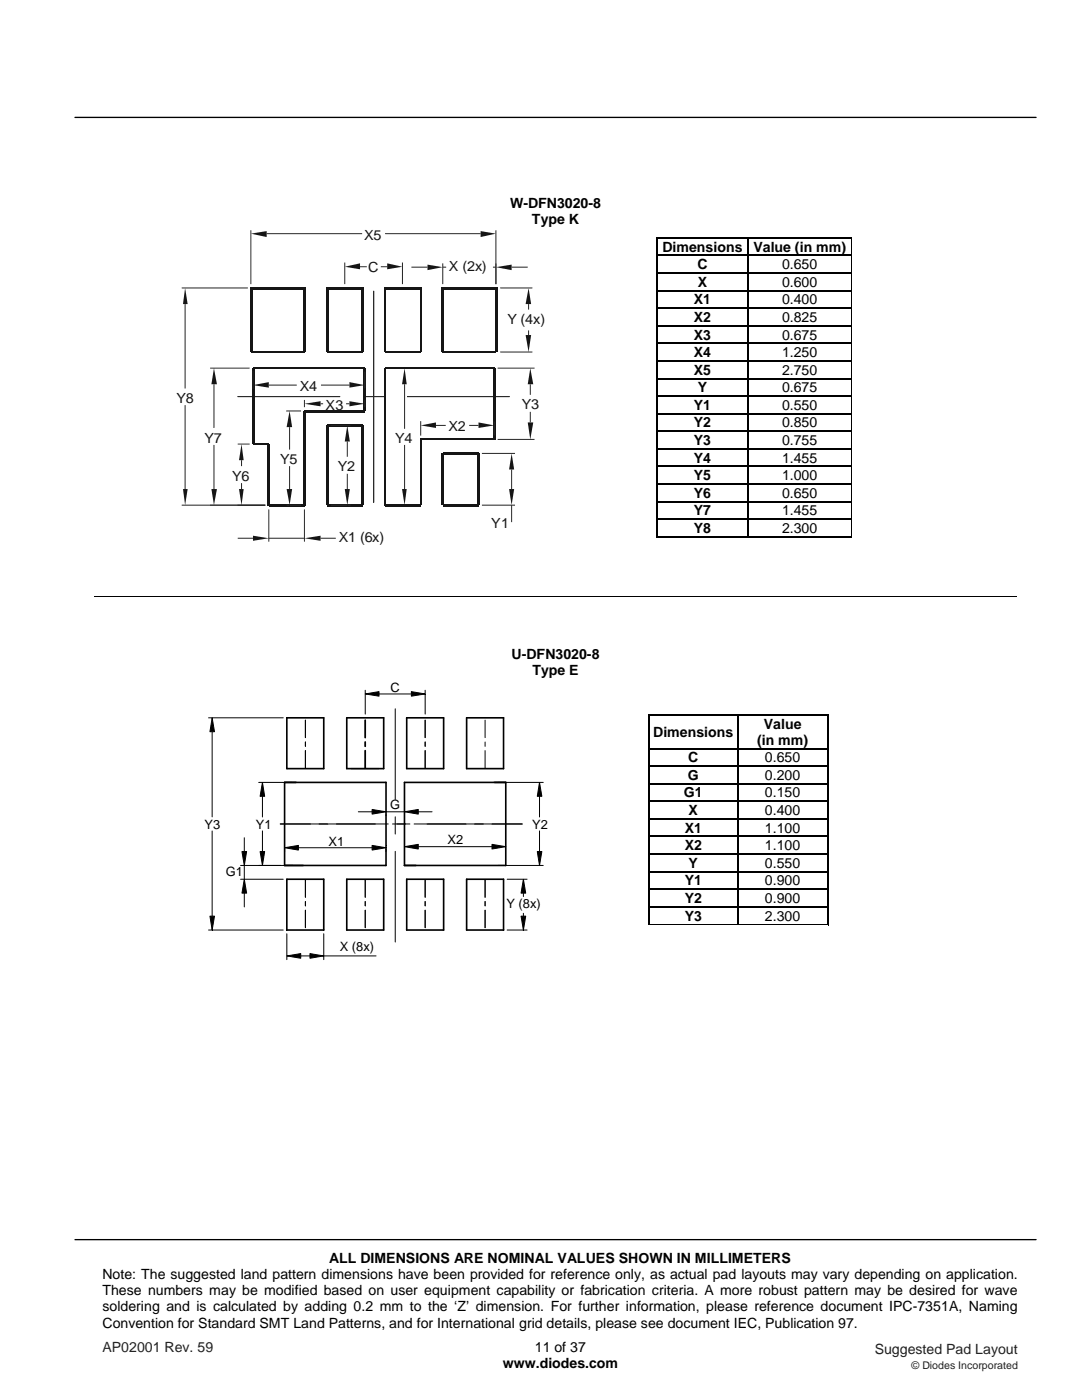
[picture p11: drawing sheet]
<svg xmlns="http://www.w3.org/2000/svg" width="216mm" height="279mm" viewBox="0 0 216 279" stroke-linecap="round" stroke-linejoin="round" font-family="sans-serif">
<path d="M15 23.4h191.7M15 247.4h191.7" fill="none" stroke="#000" stroke-width=".26"/>
<g fill="#000">
<path d="M131 47.3l.1 .3zM131 47.3l.2 .1zM131 50.8l.1 .3zM131 54.4l.1 .2zM131 57.9l.1 .2zM131.1 47.5l.1 .1zM131.1 50.8l.1 .3zM131.1 54.4l.1 .2zM131.1 57.9l.1 .2zM149.1 47.6h.3zM149.1 47.3l.3 .1zM149.1 47.5l.3 .1z"/>
<path d="M149.1 50.8h.3v.3h-.3zM149.1 54.4h.3v.2h-.3zM149.1 57.9h.3v.2h-.3zM169.8 47.3l.2 .1zM169.8 47.5l.1 .1zM169.8 50.8l.1 .3zM169.8 54.4l.1 .2zM169.8 57.9l.1 .2zM169.9 47.3l.1 .3zM169.9 50.8l.1 .3zM169.9 54.4l.1 .2zM169.9 57.9l.1 .2z"/>
<path d="M131 61.4l.1 .3zM131 64.9l.1 .3zM131 68.4l.1 .3zM131 71.9l.1 .3zM131 75.4l.1 .3zM131 78.9l.1 .3zM131.1 61.4l.1 .3zM131.1 64.9l.1 .3zM131.1 68.4l.1 .3zM131.1 71.9l.1 .3zM131.1 75.4l.1 .3zM131.1 78.9l.1 .3z"/>
<path d="M149.1 61.4h.3v.3h-.3zM149.1 64.9h.3v.3h-.3zM149.1 68.4h.3v.3h-.3zM149.1 71.9h.3v.3h-.3zM149.1 75.4h.3v.3h-.3zM149.1 78.9h.3v.3h-.3zM169.8 61.4l.1 .3zM169.8 64.9l.1 .3zM169.8 68.4l.1 .3zM169.8 71.9l.1 .3zM169.8 75.4l.1 .3zM169.8 78.9l.1 .3z"/>
<path d="M169.9 61.4l.1 .3zM169.9 64.9l.1 .3zM169.9 68.4l.1 .3zM169.9 71.9l.1 .3zM169.9 75.4l.1 .3zM169.9 78.9l.1 .3zM131 82.4l.1 .3zM131 86l.1 .2zM131 89.5l.1 .2zM131 93l.1 .2zM131 96.5l.1 .3zM131.1 82.4l.1 .3z"/>
<path d="M131.1 86l.1 .2zM131.1 89.5l.1 .2zM131.1 93l.1 .2zM131.1 96.5l.1 .3zM149.1 82.4h.3v.3h-.3zM149.1 86h.3v.2h-.3zM149.1 89.5h.3v.2h-.3zM149.1 93h.3v.2h-.3zM149.1 96.5h.3v.3h-.3zM169.8 82.4l.1 .3zM169.8 86l.1 .2zM169.8 89.5l.1 .2z"/>
<path d="M169.8 93l.1 .2zM169.8 96.5l.1 .3zM169.9 82.4l.1 .3zM169.9 86l.1 .2zM169.9 89.5l.1 .2zM169.9 93l.1 .2zM169.9 96.5l.1 .3zM131 100l.1 .3zM131 103.5l.1 .3zM131 107.2l.2 .1zM131.1 100l.1 .3zM131.1 103.5l.1 .3z"/>
<path d="M131.1 107l.1 .1zM149.1 100h.3v.3h-.3zM149.1 103.5h.3v.3h-.3zM169.8 100l.1 .3zM169.8 103.5l.1 .3zM169.8 107.2l.2 .1zM169.8 107l.1 .1zM169.9 100l.1 .3zM169.9 103.5l.1 .3zM169.9 107l.1 .3zM129.4 142.5l.1 .3zM129.4 142.5l.2 .1z"/>
<path d="M129.4 149.3l.1 .2zM129.4 152.8l.1 .3zM129.4 156.3l.1 .3zM129.6 142.7v.1zM129.6 149.3v.2zM129.6 152.8v.3zM129.6 156.3v.3zM147.1 142.8h.2zM147.1 142.5l.2 .1zM147.1 142.7l.2 .1zM147.1 149.3h.2v.2h-.2zM147.1 152.8h.2v.3h-.2z"/>
<path d="M147.1 156.3h.2v.3h-.2zM165 142.5l.3 .1zM165 142.7l.1 .1zM165 149.3l.1 .2zM165 152.8l.1 .3zM165 156.3l.1 .3zM165.2 142.5l.1 .3zM165.2 149.3l.1 .2zM165.2 152.8l.1 .3zM165.2 156.3l.1 .3zM129.4 159.8l.1 .3zM129.4 163.3l.1 .3z"/>
<path d="M129.4 166.8l.1 .3zM129.4 170.3l.1 .3zM129.4 173.8l.1 .3zM129.4 177.4l.1 .2zM129.6 159.8v.3zM129.6 163.3v.3zM129.6 166.8v.3zM129.6 170.3v.3zM129.6 173.8v.3zM129.6 177.4v.2zM147.1 159.8h.2v.3h-.2zM147.1 163.3h.2v.3h-.2z"/>
<path d="M147.1 166.8h.2v.3h-.2zM147.1 170.3h.2v.3h-.2zM147.1 173.8h.2v.3h-.2zM147.1 177.4h.2v.2h-.2zM165 159.8l.1 .3zM165 163.3l.1 .3zM165 166.8l.1 .3zM165 170.3l.1 .3zM165 173.8l.1 .3zM165 177.4l.1 .2zM165.2 159.8l.1 .3zM165.2 163.3l.1 .3z"/>
<path d="M165.2 166.8l.1 .3zM165.2 170.3l.1 .3zM165.2 173.8l.1 .3zM165.2 177.4l.1 .2zM129.4 180.9l.1 .2zM129.4 184.6h.2zM129.6 180.9v.2zM129.6 184.4v.1zM147.1 180.9h.2v.2h-.2zM165 180.9l.1 .2zM165 184.6h.3zM165 184.4l.1 .1z"/>
<path d="M165.2 180.9l.1 .2zM165.2 184.4l.1 .2z"/>
</g>
<g fill="none" stroke="#000" stroke-width=".2">
<path d="M131 47.6v3.2M131 51.1v3.3M131 54.6v3.3M131 58.1v3.3M131.2 47.6v3.2M131.2 51.1v3.3M131.2 54.6v3.3M131.2 58.1v3.3M131.2 47.4h17.9M131.2 47.6h17.9M149.4 47.4h20.4M149.4 47.6h20.4"/>
<path d="M169.8 47.6v3.2M169.8 51.1v3.3M169.8 54.6v3.3M169.8 58.1v3.3M170 47.6v3.2M170 51.1v3.3M170 54.6v3.3M170 58.1v3.3M131 61.7v3.2M131 65.2v3.2M131 68.7v3.2M131 72.2v3.2"/>
<path d="M131 75.7v3.2M131 79.2v3.2M131.2 61.7v3.2M131.2 65.2v3.2M131.2 68.7v3.2M131.2 72.2v3.2M131.2 75.7v3.2M131.2 79.2v3.2M169.8 61.7v3.2M169.8 65.2v3.2M169.8 68.7v3.2M169.8 72.2v3.2"/>
<path d="M169.8 75.7v3.2M169.8 79.2v3.2M170 61.7v3.2M170 65.2v3.2M170 68.7v3.2M170 72.2v3.2M170 75.7v3.2M170 79.2v3.2M131 82.7v3.3M131 86.2v3.3M131 89.7v3.3M131 93.2v3.3"/>
<path d="M131 96.8v3.2M131.2 82.7v3.3M131.2 86.2v3.3M131.2 89.7v3.3M131.2 93.2v3.3M131.2 96.8v3.2M169.8 82.7v3.3M169.8 86.2v3.3M169.8 89.7v3.3M169.8 93.2v3.3M169.8 96.8v3.2M170 82.7v3.3"/>
<path d="M170 86.2v3.3M170 89.7v3.3M170 93.2v3.3M170 96.8v3.2M18.8 119h184.1M131 100.3v3.2M131 103.8v3.5M131.2 100.3v3.2M131.2 103.8v3.2M131.2 107.2h38.6M131.2 107.1h17.9M149.4 107.1h20.4"/>
<path d="M169.8 100.3v3.2M169.8 103.8v3.2M170 100.3v3.2M170 103.8v3.2M129.4 142.8v6.5M129.4 149.5v3.3M129.4 153.1v3.2M129.4 156.6v3.2M129.6 142.8v6.5M129.6 149.5v3.3M129.6 153.1v3.2M129.6 156.6v3.2"/>
<path d="M129.6 142.6h17.5M129.6 142.7h17.5M147.3 142.6h17.7M147.3 142.7h17.7M165.1 142.8v6.5M165.1 149.5v3.3M165.1 153.1v3.2M165.1 156.6v3.2M165.2 142.8v6.5M165.2 149.5v3.3M165.2 153.1v3.2M165.2 156.6v3.2"/>
<path d="M129.4 160.1v3.2M129.4 163.6v3.2M129.4 167.1v3.2M129.4 170.6v3.2M129.4 174.1v3.3M129.4 177.6v3.3M129.6 160.1v3.2M129.6 163.6v3.2M129.6 167.1v3.2M129.6 170.6v3.2M129.6 174.1v3.3M129.6 177.6v3.3"/>
<path d="M165.1 160.1v3.2M165.1 163.6v3.2M165.1 167.1v3.2M165.1 170.6v3.2M165.1 174.1v3.3M165.1 177.6v3.3M165.2 160.1v3.2M165.2 163.6v3.2M165.2 167.1v3.2M165.2 170.6v3.2M165.2 174.1v3.3M165.2 177.6v3.3"/>
<path d="M129.4 181.1v3.5M129.6 181.1v3.3M129.6 184.6h35.4M129.6 184.4h17.5M147.3 184.4h17.7M165.1 181.1v3.3M165.2 181.1v3.3"/>
</g>
<g fill="none" stroke="#000" stroke-width=".25">
<path d="M131.2 51h17.9M131.2 54.5h17.9M131.2 58h17.9M149.3 47.6v3.2M149.3 51.1v3.3M149.3 54.6v3.3M149.3 58.1v3.3M149.4 51h20.4M149.4 54.5h20.4M149.4 58h20.4M131.2 61.5h17.9M131.2 65h17.9"/>
<path d="M131.2 68.5h17.9M131.2 72h17.9M131.2 75.5h17.9M131.2 79.1h17.9M149.3 61.7v3.2M149.3 65.2v3.2M149.3 68.7v3.2M149.3 72.2v3.2M149.3 75.7v3.2M149.3 79.2v3.2M149.4 61.5h20.4M149.4 65h20.4"/>
<path d="M149.4 68.5h20.4M149.4 72h20.4M149.4 75.5h20.4M149.4 79.1h20.4M131.2 82.6h17.9M131.2 86.1h17.9M131.2 89.6h17.9M131.2 93.1h17.9M131.2 96.6h17.9M149.3 82.7v3.3M149.3 86.2v3.3M149.3 89.7v3.3"/>
<path d="M149.3 93.2v3.3M149.3 96.8v3.2M149.4 82.6h20.4M149.4 86.1h20.4M149.4 89.6h20.4M149.4 93.1h20.4M149.4 96.6h20.4M131.2 100.1h17.9M131.2 103.6h17.9M149.3 100.3v3.2M149.3 103.8v3.3M149.4 100.1h20.4"/>
<path d="M149.4 103.6h20.4M129.6 149.4h17.5M129.6 152.9h17.5M129.6 156.4h17.5M129.6 159.9h17.5M147.2 142.8v6.5M147.2 149.5v3.3M147.2 153.1v3.2M147.2 156.6v3.2M147.3 149.4h17.7M147.3 152.9h17.7M147.3 156.4h17.7"/>
<path d="M147.3 159.9h17.7M129.6 163.4h17.5M129.6 166.9h17.5M129.6 170.5h17.5M129.6 174h17.5M129.6 177.5h17.5M147.2 160.1v3.2M147.2 163.6v3.2M147.2 167.1v3.2M147.2 170.6v3.2M147.2 174.1v3.3M147.2 177.6v3.3"/>
<path d="M147.3 163.4h17.7M147.3 166.9h17.7M147.3 170.5h17.7M147.3 174h17.7M147.3 177.5h17.7M129.6 181h17.5M147.2 181.1v3.4M147.3 181h17.7"/>
</g>
<path d="M74.5 58.1v42.2M47.4 79.1h20.5M72.4 79.1h4.4M81.2 79.1h20.5M47.4 107.4h3.1M53.6 101.7v6.4M53.6 107.4h7.1M60.7 101.7v6.4M64 107.4h3" fill="none" stroke="#23282b" stroke-width=".2"/>
<path d="M76.8 57.5v12.8h7.1v-12.8M50.1 70.3h10.6M50.5 73.5h22.3M65.3 70.3h7.1M88.3 70.3h10.7M98.6 73.5h-21.8v27.3M50.5 88.6h3.1M98.6 87.7h-14.7v13.1" fill="none" stroke="#131516" stroke-width=".34"/>
<g fill="none" stroke="#131516" stroke-width=".42">
<path d="M50.1 57.5h10.6M50.1 57.5v12.8M60.7 57.5v12.8M65.3 57.5v12.8M65.3 57.5h7.1M72.4 57.5v12.8M76.8 57.5h7.1M88.3 57.5h10.7M88.4 57.5v12.8M99 57.5v12.8M50.5 73.5v15.1M72.8 73.5v8.5"/>
<path d="M98.6 73.5v14.2M53.6 88.6v12.2M60.7 82v18.8M60.7 82.1h12.1M65.3 84.9v15.9M65.3 84.9h7.1M72.4 84.9v15.9M88.3 90.5h7.2M88.4 90.5v10.3M95.5 90.5v10.3M53.6 100.9h7.1M65.3 100.9h7.1"/>
<path d="M76.8 100.9h7.1M88.3 100.9h7.2"/>
</g>
<g fill="#131516">
<path d="M50.5 106.9l3.1 .5-3.1 .5z"/>
<path d="M60.7 107.4l3.3-.5v1z"/>
</g>
<path d="M96.2 90.5h6.6M102.1 93.7v3.9M96.2 100.8h6.6M102.1 100.8v3.4" fill="none" stroke="#23282b" stroke-width=".2"/>
<g fill="#131516">
<path d="M102.1 90.5l.5 3.2h-1z"/>
<path d="M101.6 97.6h1l-.5 3.2z"/>
</g>
<path d="M99.8 57.5h6.4M99.8 70.3h6.4M105.5 60.7v1.1M105.5 65.9v1" fill="none" stroke="#23282b" stroke-width=".2"/>
<g fill="#131516">
<path d="M105.5 57.5l.5 3.2h-1.1z"/>
<path d="M104.9 66.9h1.1l-.5 3.4z"/>
</g>
<path d="M99.3 73.5h7.4M105.8 76.7v2.1M99.3 87.7h7.4M105.8 82.2v2.1" fill="none" stroke="#23282b" stroke-width=".2"/>
<g fill="#131516">
<path d="M105.8 73.5l.6 3.2h-1.1z"/>
<path d="M105.3 84.3h1.1l-.6 3.4z"/>
</g>
<path d="M83.9 84.1v2.8M87 84.9h1.9M93.6 84.9h1.9M98.6 84.1v2.8" fill="none" stroke="#23282b" stroke-width=".2"/>
<g fill="#131516">
<path d="M83.9 84.9l3.1-.6v1.1z"/>
<path d="M95.5 84.3l3.1 .6-3.1 .5z"/>
</g>
<path d="M41.9 73.5h7.9M42.7 76.7v8.7M42.7 88.8v8.8M41.9 100.8h11" fill="none" stroke="#23282b" stroke-width=".2"/>
<g fill="#131516">
<path d="M42.7 73.5l.6 3.2h-1.1z"/>
<path d="M42.2 97.6h1.1l-.6 3.2z"/>
</g>
<path d="M47.4 88.6h2.4M48.2 91.8v1.2M48.2 96.4v1.2M47.4 100.8h5.5" fill="none" stroke="#23282b" stroke-width=".2"/>
<g fill="#131516">
<path d="M48.2 88.6l.4 3.2h-.9z"/>
<path d="M47.7 97.6h.9l-.4 3.2z"/>
</g>
<path d="M50.5 74.1v3.4M53.6 76.9h5.6M64.1 76.9h5.6M72.8 74.1v3.4" fill="none" stroke="#23282b" stroke-width=".2"/>
<g fill="#131516">
<path d="M50.5 76.9l3.1-.6v1.1z"/>
<path d="M69.7 76.3l3.1 .6-3.1 .5z"/>
</g>
<path d="M60.7 79.8v1.5M72.8 79.8v1.5M64 80.6h.5M69 80.6h.7" fill="none" stroke="#23282b" stroke-width=".2"/>
<g fill="#131516">
<path d="M60.7 80.6l3.3-.5v1z"/>
<path d="M69.7 80.1l3.1 .5-3.1 .5z"/>
</g>
<path d="M57.1 82h3M57.8 85.2v4.5M57.8 93v4.6M57.1 100.8h3" fill="none" stroke="#23282b" stroke-width=".2"/>
<g fill="#131516">
<path d="M57.8 82l.5 3.2h-1.1z"/>
<path d="M57.2 97.6h1.1l-.5 3.2z"/>
</g>
<path d="M80.7 76.7v8.9M80.7 88.8v8.8" fill="none" stroke="#23282b" stroke-width=".2"/>
<g fill="#131516">
<path d="M80.7 73.5l.5 3.2h-1z"/>
<path d="M80.2 97.6h1l-.5 3.2z"/>
</g>
<path d="M82.1 53.3h3.2M88.3 52.6v4.1M88.3 53.3h.7M98.4 53.3h.6M99 52.6v4.1M102.1 53.3h3.2" fill="none" stroke="#23282b" stroke-width=".2"/>
<g fill="#131516">
<path d="M85.3 52.8l3 .5-3 .6z"/>
<path d="M99 53.3l3.1-.5v1.1z"/>
</g>
<path d="M68.8 52.4v4.3M71.8 53.2h1.4M76 53.2h1.3M80.3 52.4v4.3" fill="none" stroke="#23282b" stroke-width=".2"/>
<g fill="#131516">
<path d="M68.8 53.2l3-.6v1.1z"/>
<path d="M77.3 52.6l3 .6-3 .5z"/>
</g>
<path d="M66 84.9h4M69.3 88.1v3.1M69.3 94.6v3M66 100.8h4" fill="none" stroke="#23282b" stroke-width=".2"/>
<g fill="#131516">
<path d="M69.3 84.9l.5 3.2h-1z"/>
<path d="M68.8 97.6h1l-.5 3.2z"/>
</g>
<path d="M36.3 57.5h13.2M36.9 60.7v16.8M36.9 80.8v16.8M36.3 100.8h16.6" fill="none" stroke="#23282b" stroke-width=".2"/>
<g fill="#131516">
<path d="M36.9 57.5l.5 3.2h-.9z"/>
<path d="M36.5 97.6h.9l-.5 3.2z"/>
</g>
<path d="M50.1 46v10.7M53.2 46.6h19.1M76.8 46.6h19.1M99 46v10.7" fill="none" stroke="#23282b" stroke-width=".2"/>
<g fill="#131516">
<path d="M50.1 46.6l3.1-.5v1.2z"/>
<path d="M95.9 46.1l3.1 .5-3.1 .7z"/>
</g>
<g fill="none" stroke="#000" stroke-width=".2">
<path d="M72.9 137.8v4.7M72.9 138.5l2.7-.5v.9zM75.6 138.5h6.5M82.1 138l2.7 .5-2.7 .4zM84.8 137.8v4.7M41.6 143.3h14.9M42.3 146v17M42.3 143.3l.5 2.7h-.9zM51.6 156.1h6.8M52.4 156.1l.4 2.8h-.9zM52.4 158.9v4.1M60.9 143.7v3.5"/>
<path d="M60.9 148.1v.8M60.9 149.8v3.5M72.9 143.7v3.5M72.9 148.1v.8M72.9 149.8v3.5M78.9 141.5v18.1M84.8 143.7v3.5M84.8 148.1v.8M84.8 149.8v3.5M96.8 143.7v3.5M96.8 148.1v.8M96.8 149.8v3.5"/>
<path d="M99.4 156.1h9M107.7 156.1l.4 2.8h-.9zM107.7 158.9v4.1M42.3 165.8v17M48 175.5h8.5M48 172.7h10.4M48.3 169.9h.9l-.5 2.8zM48.7 167.2v2.7M48.7 172.7v2.8M48.7 178.2v2.8M48.7 175.5l.5 2.7h-.9zM51.9 169.9h.9l-.4 2.8z"/>
<path d="M52.4 165.8v4.1M55.9 164.4h21.6M56.8 169.5v.4M56.8 169.2l2.7-.5v1zM59.5 169.2h14.8M60.9 175.6v3.5M60.9 179.9v.9M71.5 162h2.8M72.9 175.6v3.5M72.9 179.9v.9M74.3 168.7l2.7 .5-2.7 .5zM74.3 161.5l2.7 .5-2.7 .5z"/>
<path d="M77 162.6v.2M77 169.5v.4M77 162h3.7M78.3 164.4h3.5M78.9 163v3.5M78.9 169.9v18.1M80.7 162.6v.2M80.7 168.2v1M80.7 169l2.8-.5v.9zM80.7 162l2.8-.5v1zM82.6 164.4h21.6M83.5 169h14.7"/>
<path d="M83.5 162h2.7M84.8 175.6v3.5M84.8 179.9v.9M96.8 175.6v3.5M96.8 179.9v.9M98.2 168.5l2.7 .5-2.7 .4zM99.4 172.7h9M101.2 175.5h4M104.4 175.5l.5 2.7h-.9zM104.4 178.2v.7M107.2 169.9h.9l-.4 2.8zM107.7 165.8v4.1"/>
<path d="M41.6 185.6h14.9M41.9 182.8h.9l-.5 2.8zM57.2 186.4v5.1M57.2 190.8l2.8-.5v.9zM60 190.8h1.8M60.9 181.7v3.4M61.8 190.3l2.8 .5-2.8 .4zM64.6 186.4v5.1M64.6 190.8h10.4M72.9 181.7v3.4M84.8 181.7v3.4M96.8 181.7v3.4"/>
<path d="M101.2 185.6h4M104 182.8h.9l-.5 2.8zM104.4 182.3v.5"/>
</g>
<g fill="none" stroke="#000" stroke-width=".33">
<path d="M56.8 156.1h20.2v16.6h-20.2zM57.2 143.3h7.4v10.1h-7.4zM69.2 143.3h7.4v10.1h-7.4zM72.9 143.7v3.5M72.9 148.1v.8M72.9 149.8v3.5M80.7 156.1h20.2v16.6h-20.2zM81.2 143.3h7.3v10.1h-7.3zM93.1 143.3h7.4v10.1h-7.4zM57.2 175.5h7.4v10.1h-7.4zM69.2 175.5h7.4v10.1h-7.4zM81.2 175.5h7.3v10.1h-7.3z"/>
<path d="M93.1 175.5h7.4v10.1h-7.4z"/>
</g>
<path d="M70.1 153.4h5.5" fill="none" stroke="#000" stroke-width=".26"/>
<g fill="#000">
<path d="M72.9 138.5l2.7-.5v.9zM82.1 138l2.7 .5-2.7 .4zM42.3 143.3l.5 2.7h-.9zM52.4 156.1l.4 2.8h-.9zM107.7 156.1l.4 2.8h-.9zM48.3 169.9h.9l-.5 2.8zM48.7 175.5l.5 2.7h-.9zM51.9 169.9h.9l-.4 2.8zM56.8 169.2l2.7-.5v1zM74.3 168.7l2.7 .5-2.7 .5zM74.3 161.5l2.7 .5-2.7 .5zM80.7 169l2.8-.5v.9z"/>
<path d="M80.7 162l2.8-.5v1zM98.2 168.5l2.7 .5-2.7 .4zM104.4 175.5l.5 2.7h-.9zM107.2 169.9h.9l-.4 2.8zM41.9 182.8h.9l-.5 2.8zM57.2 190.8l2.8-.5v.9zM61.8 190.3l2.8 .5-2.8 .4zM104 182.8h.9l-.5 2.8z"/>
</g>
<g font-size="2.8">
<text x="101.8" y="41.5">W-DFN3020-8</text>
<text x="106.1" y="44.8">Type K</text>
<text x="132.2" y="50.2">Dimensions</text>
<text x="139.2" y="53.7">C</text>
<text x="150.3" y="50.2">Value (in mm)</text>
<text x="156" y="53.7">0.650</text>
<text x="139.2" y="57.2">X</text>
<text x="156" y="57.2">0.600</text>
<text x="138.5" y="60.7">X1</text>
<text x="138.5" y="64.2">X2</text>
<text x="156" y="60.7">0.400</text>
<text x="156" y="64.2">0.825</text>
<text x="138.5" y="67.8">X3</text>
<text x="138.5" y="71.3">X4</text>
<text x="156" y="67.8">0.675</text>
<text x="156" y="71.3">1.250</text>
<text x="138.5" y="74.8">X5</text>
<text x="156" y="74.8">2.750</text>
<text x="138.5" y="81.8">Y1</text>
<text x="139.2" y="78.3">Y</text>
<text x="156" y="81.8">0.550</text>
<text x="156" y="78.3">0.675</text>
<text x="138.5" y="85.3">Y2</text>
<text x="138.5" y="88.8">Y3</text>
<text x="156" y="85.3">0.850</text>
<text x="156" y="88.8">0.755</text>
<text x="138.5" y="92.3">Y4</text>
<text x="138.5" y="95.8">Y5</text>
<text x="156" y="92.3">1.455</text>
<text x="156" y="95.8">1.000</text>
<text x="138.5" y="99.4">Y6</text>
<text x="156" y="99.4">0.650</text>
<text x="138.5" y="102.8">Y7</text>
<text x="138.5" y="106.4">Y8</text>
<text x="156" y="102.8">1.455</text>
<text x="156" y="106.4">2.300</text>
<text x="102.1" y="131.4">U-DFN3020-8</text>
<text x="106.2" y="134.7">Type E</text>
<text x="130.3" y="147">Dimensions</text>
<text x="151.1" y="148.6">(in mm)</text>
<text x="152.4" y="145.4">Value</text>
<text x="137.2" y="155.7">G</text>
<text x="137.3" y="152.1">C</text>
<text x="152.6" y="155.7">0.200</text>
<text x="152.6" y="152.1">0.650</text>
<text x="136.5" y="159.2">G1</text>
<text x="152.6" y="159.2">0.150</text>
<text x="136.6" y="166.2">X1</text>
<text x="137.4" y="162.7">X</text>
<text x="152.6" y="166.2">1.100</text>
<text x="152.6" y="162.7">0.400</text>
<text x="136.6" y="169.7">X2</text>
<text x="137.4" y="173.2">Y</text>
<text x="152.6" y="169.7">1.100</text>
<text x="152.6" y="173.2">0.550</text>
<text x="136.6" y="176.7">Y1</text>
<text x="152.6" y="176.7">0.900</text>
<text x="136.6" y="180.2">Y2</text>
<text x="136.6" y="183.7">Y3</text>
<text x="152.6" y="180.2">0.900</text>
<text x="152.6" y="183.7">2.300</text>
<text x="65.7" y="252">ALL DIMENSIONS ARE NOMINAL VALUES SHOWN IN MILLIMETERS</text>
<text x="20.4" y="255.2">Note: The suggested land pattern dimensions have been provided for reference only, as actual pad layouts may vary depending on application.</text>
<text x="20.4" y="258.5">These numbers may be modified based on user equipment capability or fabrication criteria. A more robust pattern may be desired for wave</text>
<text x="20.4" y="261.7">soldering and is calculated by adding 0.2 mm to the ‘Z’ dimension. For further information, please reference document IPC-7351A, Naming</text>
<text x="20.4" y="265">Convention for Standard SMT Land Patterns, and for International grid details, please see document IEC, Publication 97.</text>
<text x="106.7" y="269.8">11 of 37</text>
<text x="100.3" y="273.1">www.diodes.com</text>
</g>
<g font-size="2.8" fill="#131516">
<text x="72.7" y="47.8">X5</text>
<text x="73.4" y="54.3">C</text>
<text x="89.6" y="54.2">X (2x)</text>
<text x="101.2" y="64.7">Y (4x)</text>
<text x="35.2" y="80.3">Y8</text>
<text x="59.8" y="78">X4</text>
<text x="65" y="81.8">X3</text>
<text x="104.1" y="81.7">Y3</text>
<text x="40.8" y="88.4">Y7</text>
<text x="78.9" y="88.4">Y4</text>
<text x="89.5" y="86.1">X2</text>
<text x="46.3" y="95.9">Y6</text>
<text x="55.9" y="92.5">Y5</text>
<text x="67.4" y="94">Y2</text>
<text x="98" y="105.4">Y1</text>
<text x="67.6" y="108.2">X1 (6x)</text>
</g>
<g font-size="2.8" fill="#231f20">
<text x="20.4" y="269.8">AP02001 Rev. 59</text>
<text x="174.5" y="270.2">Suggested Pad Layout</text>
</g>
<g font-size="2.6">
<text x="77.9" y="138">C</text>
<text x="77.9" y="161.5">G</text>
<text x="40.8" y="165.4">Y3</text>
<text x="51" y="165.4">Y1</text>
<text x="106.2" y="165.4">Y2</text>
<text x="65.6" y="168.7">X1</text>
<text x="89.3" y="168.5">X2</text>
<text x="45" y="174.8">G1</text>
<text x="101.1" y="181.3">Y (8x)</text>
<text x="67.8" y="189.8">X (8x)</text>
</g>
<text font-size="2.1" fill="#231f20" x="181.9" y="273.1">© Diodes Incorporated</text>
</svg>
